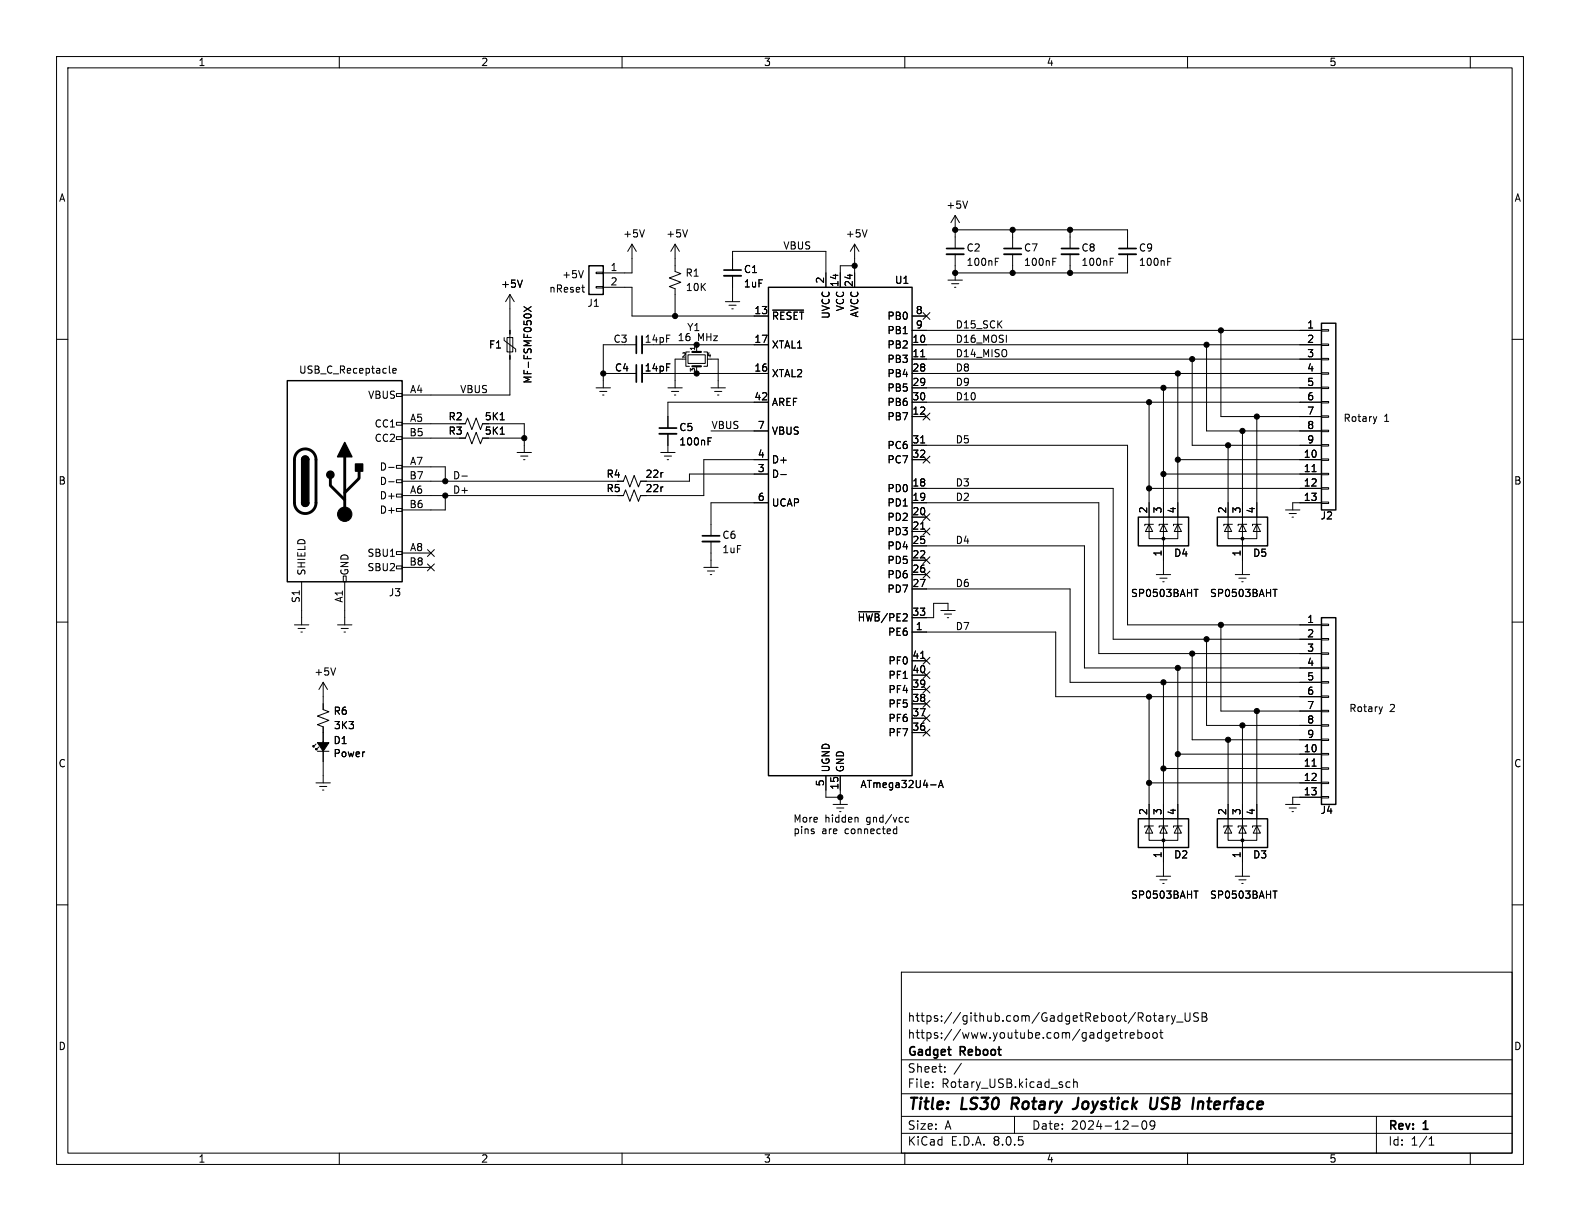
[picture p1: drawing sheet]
<svg xmlns="http://www.w3.org/2000/svg" width="279mm" height="216mm" viewBox="0 0 279 216" stroke-linecap="round" stroke-linejoin="round" font-family="sans-serif">
<g fill="none" stroke="#000" stroke-width=".18">
<path d="M10 10h259.4v195.9h-259.4zM12 12h255.4v191.9h-255.4zM60 10v2M110 10v2M160 10v2M210 10v2M260 10v2M168.9 38.1v5.8M168.9 38.1l-.8 1.3M168.9 38.1l.8 1.3M171.1 35.6l-.4 1.2M10 60h2"/>
<path d="M89.2 59.7v.5l2 1.5v.5M89.7 59.7h1v2.5h-1zM90.2 52.1v17.8h-19.1M90.2 52.1l-.8 1.2M90.2 52.1l.7 1.2M92.4 49.5l-.5 1.3M92.7 54.2l1.2 .9M93.9 54.2l-1.2 .9M102.9 50.8h.5M103.1 51.6l.3 .1M103.2 47.8l-.5 1.3M105.4 50.7h1.3v.2h-1.3z"/>
<path d="M105.4 48.1h1.3v.3h-1.3zM106.7 50.8h5.1v5.1h24.1M111.8 43.2l-.8 1.3M111.8 43.2v5.1h-5.1M111.8 43.2l.7 1.3M114 40.6l-.5 1.3M119.4 43.2v4.8l1 .4-2 .7 2 .8-2 .8 1 .4v4.8M119.4 43.2l-.8 1.3M119.4 43.2l.7 1.3M121.6 40.6l-.4 1.3M128.3 53.3h2.5M128.9 54h1.3"/>
<path d="M129.4 54.6h.3M129.5 47.8v-3.3h16.5v6.3M129.5 48.8v4.5M136.6 54.8h5.5M151.1 47h-2.5v3.8M151.1 43.2v7.6M151.1 43.2l-.7 1.3M151.1 43.2l.8 1.3M153.3 40.6l-.4 1.3M161.3 55.9h2.5M161.3 58.4h72.4M163.2 55.3l1.2 1.2"/>
<path d="M164.4 55.3l-1.2 1.2M167.6 49.5h2.6M168.3 50.2h1.2M168.8 50.8h.2M168.9 40.6h30.5v3.3M168.9 45v4.5M176 46.3h.4M176 45.7h.6M179.1 40.6v3.3M179.1 45v3.3M186.2 46.3h.4M186.2 45.7h.6"/>
<path d="M189.2 40.6v3.3M189.2 45v3.3M196.3 46.3h.4M196.3 45.7h.6M199.4 45v3.3h-30.5M206.5 46.3h.4M206.5 45.7h.6M215.9 58.4v15.3h17.8M233.7 58.3h1.2v.2h-1.2zM267.4 60h2M69.5 65.6l.6-.2-.1-.2-.4-.1-.1 .2v.6h.5M70.1 77.2h1v.5h-1z"/>
<path d="M70.1 74.7h1v.5h-1zM70.1 69.6h1v.5h-1zM71.1 74.9h11.2l.4-1 .7 2 .8-2 .8 2 .3-1M71.1 77.5h11.2l.4-1 .7 2 .8-2 .8 2 .3-1M86.4 74.9h6.3v5.1M86.4 77.5h6.3M88.5 74.2h.7M88.5 76.8h.7M105.4 68.6h2.5M106 69.2h1.3M106.6 69.9h.2M106.7 66h5.8"/>
<path d="M112.5 61h-5.8v7.6M115.6 61h20.3M115.6 66h20.3M118.1 76.7v3.3M118.1 68.6h2.5M118.7 69.2h1.3M119.3 69.9h.2M120.6 63.5h-1.2v5.1M121.7 62.7h3v1.6h-3zM121.9 62.2h-.6v2.6h.6M123.2 61v1.2M123.2 64.8v1.2"/>
<path d="M124.5 62.2h.6v2.6h-.6M125.2 78h.4M125.2 77.4h.6M125.7 68.6h2.6M125.7 63.5h1.3v5.1M125.7 76.2h10.2M126.4 69.2h1.2M126.9 69.9h.2M135.9 71.1h-17.8v4.6M161.3 68.6h72.4M161.3 61h72.4M161.3 63.5h72.4"/>
<path d="M161.3 73.7h2.5M161.3 66h72.4M161.3 71.1h72.4M161.3 78.7h38.1v31.8h34.3M162.8 63.1h.7M162.8 78.3h.7M163.2 73.1l1.2 1.2M164.4 73.1l-1.2 1.2M203.2 71.1v21.6M205.7 68.6v33M208.3 66v26.7M210.8 63.5v15.2h22.9"/>
<path d="M213.4 61v15.2h20.3M217.2 78.7v14M219.7 76.2v25.4M222.2 73.7v19M233.7 78.6h1.2v.3h-1.2zM233.7 76.1h1.2v.2h-1.2zM233.7 73.5h1.2v.3h-1.2zM233.7 71h1.2v.2h-1.2zM233.7 68.5h1.2v.2h-1.2zM233.7 65.9h1.2v.3h-1.2zM233.7 63.4h1.2v.2h-1.2zM233.7 60.8h1.2v.3h-1.2z"/>
<path d="M243.5 73.7l-.3 .8M68.7 82.6h1M68.7 85.2h1M70.1 97.5h1v.5h-1zM70.1 89.9h1v.5h-1zM70.1 87.4h1v.5h-1zM70.1 84.8h1v.5h-1zM70.1 82.3h1v.5h-1zM71.1 82.6h7.6v2.5M71.1 97.8h5.1M75.6 99.7l1.2 1.2M75.6 97.2l1.2 1.2"/>
<path d="M76.8 99.7l-1.2 1.2M76.8 97.2l-1.2 1.2M78.7 87.6v2.6h-7.6M81.7 84.2h1M91.4 80h2.6M92.1 80.6h1.2M92.6 81.3h.2M116.8 80h2.6M117.1 86.1h.1M117.1 83.6h.1M117.5 80.6h1.2M118 81.3h.2"/>
<path d="M125.7 95.8v4.5M135.9 81.3h-11.4v6.3h-11.2l-.4 1-.8-2-.7 2-.8-2-.4 1h-39.1M135.9 83.8h-14v1.3h-8.6l-.4 1-.8-2-.7 2-.8-2-.4 1h-39.1M135.9 88.9h-10.2v5.8M138.1 83.9h.9M161.3 81.3h2.5M161.3 86.4h35.5v26.6h36.9M161.3 88.9h33v26.7h39.4M161.3 91.4h2.5M161.3 94h2.5M161.3 99.1h2.5M161.3 96.5h30.5v21.6h41.9"/>
<path d="M162.8 93.6h.7M163.2 80.7l1.2 1.2M163.2 98.5l1.2 1.2M163.2 93.4l1.2 1.2M163.2 90.8l1.2 1.2M164.4 80.7l-1.2 1.2M164.4 98.5l-1.2 1.2M164.4 93.4l-1.2 1.2M164.4 90.8l-1.2 1.2M203.2 92.7v2.6h5.1v-2.6M203.2 92.7l.6 1.3h-1.2zM203.2 86.4h30.5"/>
<path d="M204 92.7h-1.6v.3M205.7 92.7l.7 1.3h-1.3zM205.7 83.8h28M206.5 92.7h-1.5v.3M208.3 92.7l.6 1.3h-1.3zM208.3 81.3h25.4M209 92.7h-1.5v.3M217.2 92.7v2.6h5v-2.6M217.2 92.7l.6 1.3h-1.3zM217.9 92.7h-1.5v.3M219.7 92.7l.6 1.3h-1.2zM220.5 92.7h-1.6v.3"/>
<path d="M222.2 92.7l.7 1.3h-1.3zM223 92.7h-1.5v.3M227.3 90.2h2.6M228 90.8h1.2M228.5 91.4h.2M232 83.4h.7M233.7 88.8h1.2v.2h-1.2zM233.7 86.2h1.2v.3h-1.2zM233.7 83.7h1.2v.2h-1.2zM233.7 81.2h1.2v.2h-1.2zM233.7 88.9h-5.1v1.3M10 110h2"/>
<path d="M52.1 110.5h2.5M52.7 111.1h1.3M53.2 111.8h.3M53.3 102.9v7.6M59.3 118.1l-.4 1.3M59.7 110.5h2.5M60.3 111.1h1.3M60.7 101.9h.5v1h-.5zM60.8 111.8h.3M61 102.9v7.6M70.1 100.1h1v.5h-1zM71.1 100.3h5.1"/>
<path d="M124.5 100.3h2.5M125.1 101h1.3M125.6 101.6h.3M151.8 108.2h3.8M161.3 111.8h25.4v11.4h47M161.3 101.6h2.5M161.3 104.1h27.9v16.6h44.5M161.3 119.4h2.5M161.3 116.8h2.5M162.8 116.4h.7M163.2 101l1.2 1.2M163.2 116.2l1.2 1.2"/>
<path d="M163.2 118.8l1.2 1.2M164.4 101l-1.2 1.2M164.4 116.2l-1.2 1.2M164.4 118.8l-1.2 1.2M166.4 108h2.5M167 108.6h1.3M167.5 109.2h.3M167.6 108v-1.3h-2.5v2.5h-3.8M204.5 101.6h2.5M205.1 102.2h1.3M205.6 102.9h.3M208.3 118.1v28"/>
<path d="M210.8 115.6v15.2h22.9M211.1 104.2h.8M213.4 113v15.3h20.3M215.9 110.5v15.2h17.8M218.4 101.6h2.6M219.1 102.2h1.2M219.6 102.9h.2M225.1 104.2h.7M233.7 118h1.2v.2h-1.2zM233.7 115.4h1.2v.3h-1.2zM233.7 112.9h1.2v.3h-1.2zM233.7 110.4h1.2v.2h-1.2z"/>
<path d="M267.4 110h2M55.9 131.6l-.5 .5v-.3v.3h.2M55.9 138.4h2.5M56.1 132.8h2.1M56.4 132.1l-.5 .5v-.3v.3h.2M56.5 139.1h1.3M57 139.7h.3M57.1 120.7v4.8l1.1 .4-2.1 .7 2.1 .8-2.1 .7 1 .4v9.9M57.1 120.7l-.7 1.2M57.1 120.7l.8 1.2M146 137.2v3.8h2.6M148.6 137.2v5"/>
<path d="M161.3 129.5h2.5M161.3 127h2.5M161.3 124.5h2.5M161.3 121.9h2.5M163.2 128.9l1.2 1.2M163.2 123.9l1.2 1.2M163.2 126.4l1.2 1.2M163.2 121.3l1.2 1.2M164.4 128.9l-1.2 1.2M164.4 123.9l-1.2 1.2M164.4 126.4l-1.2 1.2M164.4 121.3l-1.2 1.2"/>
<path d="M164.6 138.8h.9M166 139.3l.4-1.3 .4 1.3M166.1 138.9h.6M203.2 123.2v22.9M203.2 138.4h30.5M205.7 120.7v34.2M205.7 135.9h28M208.3 133.4h25.4M217.2 130.8v15.3M219.7 128.3v26.6M222.2 125.7v20.4M232 135.5h.7"/>
<path d="M233.7 138.3h1.2v.3h-1.2zM233.7 135.8h1.2v.2h-1.2zM233.7 133.2h1.2v.3h-1.2zM233.7 130.7h1.2v.2h-1.2zM233.7 128.1h1.2v.3h-1.2zM233.7 125.6h1.2v.3h-1.2zM233.7 123.1h1.2v.2h-1.2zM233.7 120.5h1.2v.3h-1.2zM244.5 125l-.3 .8M10 160h2M147.3 142.2h2.6M148 142.9h1.2"/>
<path d="M148.5 143.5h.2M151.6 144.5l.1 .2v.7M158.1 147.4h.5M158.1 146.6h.5M158.6 146.1v1.3M160.7 144.6l-.4-.1-.2 .3 .1 .5h.5M203.2 146.1v2.5h5.1v-2.5M203.2 146.1l.6 1.2h-1.2zM204 146.1h-1.6v.2M204.5 154.9h2.5M205.1 155.6h1.3M205.6 156.2h.3"/>
<path d="M205.7 146.1l.7 1.2h-1.3zM206.5 146.1h-1.5v.2M208.3 146.1l.6 1.2h-1.3zM209 146.1h-1.5v.2M211.1 157.6h.8M217.2 146.1v2.5h5v-2.5M217.2 146.1l.6 1.2h-1.3zM217.9 146.1h-1.5v.2M218.4 154.9h2.6M219.1 155.6h1.2M219.6 156.2h.2M219.7 146.1l.6 1.2h-1.2z"/>
<path d="M220.5 146.1h-1.6v.2M222.2 146.1l.7 1.2h-1.3zM223 146.1h-1.5v.2M225.1 157.6h.7M227.3 142.2h2.6M228 142.9h1.2M228.5 143.5h.2M233.7 140.8h1.2v.3h-1.2zM233.7 141h-5.1v1.2M267.4 160h2M159.4 171.9h108v32h-108zM203.9 179.6h.6"/>
<path d="M204.1 179.1v1.3l.4 .2M205 179.7h.6v.9M205.6 179.9l-.5 .1a.29 .29 0 0 0-.2 .3 .29 .29 0 0 0 .2 .3l.5-.1M206.4 179.6v1M206.8 179.6l-.3 .1-.1 .2M207.1 179.6l.4 1M207.9 179.6l-.4 1M209.6 179.1v1.2l.3 .3 .4-.1 .1-.2v-1.2M211.9 179.2l-.5-.1-.3 .1v.5l.7 .2 .1 .4-.3 .3-.5-.1M212.6 179.1h.5l.2 .1 .1 .3-.3 .3a.4 .4 0 0 1 .3 .4 .4 .4 0 0 1-.3 .4h-.5zM212.6 179.8h.5M159.4 197.4h108"/>
<path d="M159.4 193.4h108M159.4 187.4h108M164.9 192.1v.2M164.9 191.4v.1M167.1 189.4v.2M167.1 188.7v.1M170 188l-1.3 1.9M179.4 197.4v3M188.5 192l.3 .3 .4-.1M189.2 191.4l-.4-.1-.3 .3M189.9 191.4l.2-.1 .3 .1 .1 .9M189.9 190.8v1.5"/>
<path d="M197.3 182.6l.2 .3-.7 .2M197.4 183.5l-.1 .1M197.9 182.6h.6M198.1 182.1v1.3l.4 .2M199 182.6v1M199.4 182.6l-.3 .1-.1 .2M199.9 183.1l.7-.2-.1-.2-.4-.1-.2 .2v.7h.6M200.1 199.1h1.2M201.2 182.7l.4-.1 .3 .3v.4l-.1 .2h-.6M201.2 182.1v1.5M202.1 198.3a.81 .81 0 0 0 .3 1.4l.2-.2 .2-.4-.2-.8M202.6 182.7l.2-.1 .4 .1 .1 .6-.2 .2-.3 .1-.2-.2z"/>
<path d="M203.4 198.3v.5l.1 .2 .4 .1 .3-.3M203.9 182.7l.2-.1 .5 .1v.6l-.1 .2-.4 .1-.2-.2zM203.9 198.2l.2 .1a.99 .99 0 0 1-.3 1.4h-.3M205.1 182.6h.5M205.3 182.1v1.3l.3 .2M207.5 180.6l-.1 .3-.3 .2M208.1 180.7h1.1M243.4 197.4v6.5M60 203.9v2M110 203.9v2M159.4 200.4h108M160 203.9v2"/>
<path d="M210 203.9v2M252.7 202.5h.9M252.7 201.4l.4-.4v1.5M260 203.9v2"/>
</g>
<path d="M179.1 194.1l-.3 2M190.7 194.1l-.2 1.4a.74 .74 0 0 1-.8 .6M204.7 194.1l-.2 1.6a.66 .66 0 0 1-.8 .4M212.7 194.9v1.2" fill="none" stroke="#000" stroke-width=".4"/>
<path d="M113.5 59.4v3.1M128 48.8h3.1M167.4 45h3M177.5 45h3.1M187.7 45h3.1M197.9 45h3M113.5 64.5v3.1M116.6 76.7h3M124.2 95.8h3.1" fill="none" stroke="#000" stroke-width=".33"/>
<path d="M112.5 59.4v3.1M128 47.8h3.1M167.4 43.9h3M177.5 43.9h3.1M187.7 43.9h3.1M197.9 43.9h3M112.5 64.5v3.1M116.6 75.7h3M124.2 94.7h3.1" fill="none" stroke="#000" stroke-width=".3"/>
<path d="M104.1 47h2.6v5.1h-2.6zM135.9 50.8h25.4v86.4h-25.4zM233.7 57.2h2.5v33h-2.5zM50.8 67.3h20.3v35.6h-20.3zM53.3 88.9a.63 .63 0 0 0 .7 .6 .63 .63 0 0 0 .6-.6M53.3 81.3a.63 .63 0 0 1 .7-.7 .63 .63 0 0 1 .6 .7M201.3 91.4h8.9v5.1h-8.9zM215.3 91.4h8.9v5.1h-8.9zM233.7 109.2h2.5v33h-2.5zM201.3 144.8h8.9v5.1h-8.9zM215.3 144.8h8.9v5.1h-8.9z" fill="none" stroke="#000" stroke-width=".25"/>
<g fill="#000" stroke="#000" stroke-width=".18">
<path d="M56.1 131.3h2.1l-1.1 1.5z"/>
<circle cx="119.4" cy="55.9" r=".46"/>
<circle cx="151.1" cy="47" r=".46"/>
<circle cx="168.9" cy="40.6" r=".46"/>
<circle cx="168.9" cy="48.3" r=".46"/>
<circle cx="179.1" cy="40.6" r=".46"/>
<circle cx="179.1" cy="48.3" r=".46"/>
<circle cx="189.2" cy="48.3" r=".46"/>
<circle cx="189.2" cy="40.6" r=".46"/>
<circle cx="215.9" cy="58.4" r=".46"/>
<circle cx="92.7" cy="77.5" r=".46"/>
<circle cx="106.7" cy="66" r=".46"/>
<circle cx="123.2" cy="66" r=".46"/>
<circle cx="123.2" cy="61" r=".46"/>
<circle cx="203.2" cy="71.1" r=".46"/>
<circle cx="205.7" cy="68.6" r=".46"/>
<circle cx="208.3" cy="66" r=".46"/>
<circle cx="210.8" cy="63.5" r=".46"/>
<circle cx="213.4" cy="61" r=".46"/>
<circle cx="217.2" cy="78.7" r=".46"/>
<circle cx="219.7" cy="76.2" r=".46"/>
<circle cx="222.2" cy="73.7" r=".46"/>
<circle cx="61" cy="90.9" r="1.27"/>
<circle cx="78.7" cy="85.1" r=".46"/>
<circle cx="78.7" cy="87.6" r=".46"/>
<circle cx="203.2" cy="86.4" r=".46"/>
<circle cx="205.7" cy="83.8" r=".46"/>
<circle cx="205.7" cy="95.2" r=".25"/>
<circle cx="208.3" cy="81.3" r=".46"/>
<circle cx="219.7" cy="95.2" r=".25"/>
<circle cx="208.3" cy="118.1" r=".46"/>
<circle cx="210.8" cy="115.6" r=".46"/>
<circle cx="213.4" cy="113" r=".46"/>
<circle cx="215.9" cy="110.5" r=".46"/>
<circle cx="203.2" cy="138.4" r=".46"/>
<circle cx="203.2" cy="123.2" r=".46"/>
<circle cx="205.7" cy="120.7" r=".46"/>
<circle cx="205.7" cy="135.9" r=".46"/>
<circle cx="208.3" cy="133.4" r=".46"/>
<circle cx="217.2" cy="130.8" r=".46"/>
<circle cx="219.7" cy="128.3" r=".46"/>
<circle cx="222.2" cy="125.7" r=".46"/>
<circle cx="148.6" cy="141" r=".46"/>
<circle cx="205.7" cy="148.6" r=".25"/>
<circle cx="219.7" cy="148.6" r=".25"/>
</g>
<path d="M52.6 79.9a1.9 1.9 0 0 1 2.1-.4 1.9 1.9 0 0 1 1.2 1.8v7.6a1.9 1.9 0 0 1-1.9 1.9 1.9 1.9 0 0 1-1.9-1.9v-7.8l.1-.6zM58.4 84.6v1.3l2.6 2.5M61 80.8v10.1M63.5 83.3v1.3l-2.5 2.5" fill="none" stroke="#000" stroke-width=".51"/>
<g fill="#000" stroke="#000" stroke-width=".25">
<path d="M53.3 88.9h1.3a.63 .63 0 0 1-.6 .6 .63 .63 0 0 1-.7-.6zM53.3 81.3h1.3v7.6h-1.3zM53.5 80.8a.64 .64 0 0 1 .7-.1 .64 .64 0 0 1 .4 .6h-1.3zM61 78.2l1.2 2.6h-2.5zM62.9 82h1.2v1.3h-1.2z"/>
<circle cx="58.4" cy="83.9" r=".63"/>
</g>
<path d="M122.4 62.2h1.6M122.4 64.8h1.6" fill="none" stroke="#000" stroke-width=".38"/>
<g font-size="2.8">
<text x="160.4" y="196.8">Title:</text>
<text x="170.1" y="196.8">LS30</text>
<text x="179.7" y="196.8">Rotary</text>
<text x="191.6" y="196.8">Joystick</text>
<text x="205.8" y="196.8">USB</text>
<text x="214.1" y="196.8">Interface</text>
</g>
<g font-size="2.1">
<text x="160.4" y="183.9">https://www.youtube.com/gadgetreboot</text>
<text x="160.4" y="180.9">https://github.com/GadgetReboot/Rotary_USB</text>
<text x="160.4" y="189.9">Sheet:</text>
<text x="160.4" y="187.1">Gadget</text>
<text x="169.9" y="187.1">Reboot</text>
<text x="160.4" y="192.6">File:</text>
<text x="166.5" y="192.6">Rotary_USB.kicad_sch</text>
<text x="160.4" y="202.8">KiCad</text>
<text x="160.4" y="200">Size:</text>
<text x="167.1" y="200">A</text>
<text x="168.1" y="202.8">E.D.A.</text>
<text x="175.7" y="202.8">8.0.5</text>
<text x="182.4" y="200">Date:</text>
<text x="189.4" y="200">2024-12-09</text>
<text x="245.4" y="200.2">Rev:</text>
<text x="245.4" y="202.8">Id:</text>
<text x="249.5" y="202.8">1/1</text>
<text x="251.8" y="200.2">1</text>
</g>
<g font-size="1.8">
<text x="35" y="11.9">1</text>
<text x="85" y="11.9">2</text>
<text x="135" y="11.9">3</text>
<text x="185" y="11.9">4</text>
<text x="235" y="11.9">5</text>
<text x="10.3" y="35.9">A</text>
<text x="267.7" y="35.9">A</text>
<text x="167.3" y="37.1">+5V</text>
<text x="110.1" y="42.2">+5V</text>
<text x="117.7" y="42.2">+5V</text>
<text x="138.4" y="44.2">VBUS</text>
<text x="149.5" y="42.2">+5V</text>
<text x="170.8" y="44.7">C2</text>
<text x="170.8" y="47.2">100nF</text>
<text x="181" y="44.7">C7</text>
<text x="181" y="47.2">100nF</text>
<text x="191.1" y="44.7">C8</text>
<text x="191.1" y="47.2">100nF</text>
<text x="201.3" y="44.7">C9</text>
<text x="201.3" y="47.2">100nF</text>
<text x="88.5" y="51.1">+5V</text>
<text x="97" y="51.8">nReset</text>
<text x="99.3" y="49.3">+5V</text>
<text x="107.9" y="48">1</text>
<text x="107.9" y="50.5">2</text>
<text x="121.1" y="49.1">R1</text>
<text x="121.2" y="51.7">10K</text>
<text x="131.5" y="48.5">C1</text>
<text x="131.5" y="51">1uF</text>
<text x="145.8" y="50.2" transform="rotate(-90 145.8 50.2)">2</text>
<text x="148.3" y="50.8" transform="rotate(-90 148.3 50.8)">14</text>
<text x="150.9" y="50.8" transform="rotate(-90 150.9 50.8)">24</text>
<text x="158.2" y="50.4">U1</text>
<text x="103.8" y="54.5">J1</text>
<text x="121.4" y="58.7">Y1</text>
<text x="133.3" y="55.6">13</text>
<text x="136.4" y="56.7">~{RESET}</text>
<text x="146.9" y="56.5" transform="rotate(-90 146.9 56.5)">UVCC</text>
<text x="149.5" y="55.1" transform="rotate(-90 149.5 55.1)">VCC</text>
<text x="152" y="56.2" transform="rotate(-90 152 56.2)">AVCC</text>
<text x="156.8" y="56.7">PB0</text>
<text x="156.8" y="59.3">PB1</text>
<text x="161.9" y="55.6">8</text>
<text x="161.9" y="58.2">9</text>
<text x="168.9" y="58.2">D15_SCK</text>
<text x="231.1" y="58.2">1</text>
<text x="86.4" y="61.8">F1</text>
<text x="108.4" y="60.8">C3</text>
<text x="108.6" y="65.9">C4</text>
<text x="113.9" y="60.8">14pF</text>
<text x="113.9" y="65.9">14pF</text>
<text x="119.7" y="60.5">16</text>
<text x="123.3" y="60.5">MHz</text>
<text x="133.3" y="65.8">16</text>
<text x="133.3" y="60.7">17</text>
<text x="136.4" y="61.8">XTAL1</text>
<text x="156.8" y="61.8">PB2</text>
<text x="156.8" y="64.4">PB3</text>
<text x="161.2" y="60.7">10</text>
<text x="161.2" y="63.2">11</text>
<text x="161.2" y="65.8">28</text>
<text x="168.9" y="65.8">D8</text>
<text x="168.9" y="60.7">D16_MOSI</text>
<text x="168.9" y="63.2">D14_MISO</text>
<text x="231.1" y="60.7">2</text>
<text x="231.1" y="63.2">3</text>
<text x="231.1" y="65.8">4</text>
<text x="52.8" y="66.3">USB_C_Receptacle</text>
<text x="65" y="70.7">VBUS</text>
<text x="72.4" y="69.6">A4</text>
<text x="81.3" y="69.6">VBUS</text>
<text x="94.2" y="67.9" transform="rotate(-90 94.2 67.9)">MF-FSMF050X</text>
<text x="133.3" y="70.9">42</text>
<text x="136.4" y="66.9">XTAL2</text>
<text x="136.4" y="72">AREF</text>
<text x="156.8" y="66.9">PB4</text>
<text x="156.8" y="69.4">PB5</text>
<text x="156.8" y="72">PB6</text>
<text x="161.2" y="68.3">29</text>
<text x="161.2" y="70.9">30</text>
<text x="168.9" y="68.3">D9</text>
<text x="168.9" y="70.9">D10</text>
<text x="231.1" y="68.3">5</text>
<text x="231.1" y="70.9">6</text>
<text x="66.2" y="75.8">CC1</text>
<text x="72.3" y="77.2">B5</text>
<text x="72.4" y="74.7">A5</text>
<text x="79.2" y="74.5">R2</text>
<text x="79.2" y="77.1">R3</text>
<text x="85.6" y="74.5">5K1</text>
<text x="85.6" y="77.1">5K1</text>
<text x="120" y="76.4">C5</text>
<text x="125.7" y="75.9">VBUS</text>
<text x="133.9" y="75.9">7</text>
<text x="136.4" y="77.1">VBUS</text>
<text x="156.8" y="74.5">PB7</text>
<text x="161.2" y="73.4">12</text>
<text x="231.1" y="73.4">7</text>
<text x="231.1" y="75.9">8</text>
<text x="237.5" y="74.7">Rotary</text>
<text x="244.7" y="74.7">1</text>
<text x="66.2" y="78.3">CC2</text>
<text x="67.1" y="83.4">D-</text>
<text x="72.4" y="82.3">A7</text>
<text x="120" y="79">100nF</text>
<text x="133.9" y="83.6">3</text>
<text x="133.9" y="81">4</text>
<text x="136.4" y="82.1">D+</text>
<text x="156.8" y="79.6">PC6</text>
<text x="156.8" y="82.1">PC7</text>
<text x="161.2" y="78.5">31</text>
<text x="161.2" y="81">32</text>
<text x="168.9" y="78.5">D5</text>
<text x="230.5" y="81">10</text>
<text x="230.5" y="83.6">11</text>
<text x="231.1" y="78.5">9</text>
<text x="10.3" y="85.9">B</text>
<text x="67.1" y="88.5">D+</text>
<text x="67.1" y="86">D-</text>
<text x="72.3" y="89.9">B6</text>
<text x="72.3" y="84.8">B7</text>
<text x="72.4" y="87.4">A6</text>
<text x="80" y="87.4">D+</text>
<text x="80" y="84.8">D-</text>
<text x="107.2" y="87.2">R5</text>
<text x="107.2" y="84.7">R4</text>
<text x="114.1" y="87.2">22r</text>
<text x="114.1" y="84.7">22r</text>
<text x="133.9" y="88.6">6</text>
<text x="136.4" y="84.7">D-</text>
<text x="136.4" y="89.8">UCAP</text>
<text x="156.8" y="87.2">PD0</text>
<text x="156.8" y="89.8">PD1</text>
<text x="161.2" y="86.1">18</text>
<text x="161.2" y="88.6">19</text>
<text x="168.9" y="88.6">D2</text>
<text x="168.9" y="86.1">D3</text>
<text x="230.5" y="86.1">12</text>
<text x="230.5" y="88.6">13</text>
<text x="267.7" y="85.9">B</text>
<text x="67.1" y="91">D+</text>
<text x="127.6" y="95.5">C6</text>
<text x="156.8" y="92.3">PD2</text>
<text x="156.8" y="94.8">PD3</text>
<text x="161.2" y="91.2">20</text>
<text x="161.2" y="93.7">21</text>
<text x="202.9" y="90.9" transform="rotate(-90 202.9 90.9)">2</text>
<text x="205.5" y="90.9" transform="rotate(-90 205.5 90.9)">3</text>
<text x="208" y="90.9" transform="rotate(-90 208 90.9)">4</text>
<text x="216.9" y="90.9" transform="rotate(-90 216.9 90.9)">2</text>
<text x="219.5" y="90.9" transform="rotate(-90 219.5 90.9)">3</text>
<text x="222" y="90.9" transform="rotate(-90 222 90.9)">4</text>
<text x="233.4" y="92">J2</text>
<text x="54.2" y="101.9" transform="rotate(-90 54.2 101.9)">SHIELD</text>
<text x="61.8" y="101.9" transform="rotate(-90 61.8 101.9)">GND</text>
<text x="64.9" y="98.7">SBU1</text>
<text x="64.9" y="101.2">SBU2</text>
<text x="72.3" y="100.1">B8</text>
<text x="72.4" y="97.5">A8</text>
<text x="127.6" y="98">1uF</text>
<text x="156.8" y="99.9">PD5</text>
<text x="156.8" y="97.4">PD4</text>
<text x="161.2" y="98.8">22</text>
<text x="161.2" y="96.3">25</text>
<text x="161.2" y="101.3">26</text>
<text x="168.9" y="96.3">D4</text>
<text x="205.5" y="98.5" transform="rotate(-90 205.5 98.5)">1</text>
<text x="207.5" y="98.7">D4</text>
<text x="219.5" y="98.5" transform="rotate(-90 219.5 98.5)">1</text>
<text x="221.5" y="98.7">D5</text>
<text x="53.1" y="106.7" transform="rotate(-90 53.1 106.7)">S1</text>
<text x="60.7" y="106.7" transform="rotate(-90 60.7 106.7)">A1</text>
<text x="68.7" y="105.6">J3</text>
<text x="156.8" y="102.5">PD6</text>
<text x="156.8" y="105">PD7</text>
<text x="161.2" y="103.9">27</text>
<text x="168.9" y="103.9">D6</text>
<text x="199.9" y="105.8">SP0503BAHT</text>
<text x="213.9" y="105.8">SP0503BAHT</text>
<text x="151.6" y="110.1">~{HWB}/PE2</text>
<text x="157" y="112.6">PE6</text>
<text x="161.2" y="109">33</text>
<text x="161.9" y="111.5">1</text>
<text x="168.9" y="111.5">D7</text>
<text x="231.1" y="110.2">1</text>
<text x="231.1" y="112.8">2</text>
<text x="55.5" y="119.7">+5V</text>
<text x="157" y="117.7">PF0</text>
<text x="161.2" y="119.1">40</text>
<text x="161.2" y="116.6">41</text>
<text x="231.1" y="115.3">3</text>
<text x="231.1" y="117.9">4</text>
<text x="157" y="125.3">PF5</text>
<text x="157" y="122.8">PF4</text>
<text x="157" y="120.2">PF1</text>
<text x="161.2" y="124.2">38</text>
<text x="161.2" y="121.7">39</text>
<text x="231.1" y="120.4">5</text>
<text x="231.1" y="122.9">6</text>
<text x="231.1" y="125.5">7</text>
<text x="238.5" y="126">Rotary</text>
<text x="245.7" y="126">2</text>
<text x="58.9" y="131.8">D1</text>
<text x="58.9" y="126.6">R6</text>
<text x="59" y="129.1">3K3</text>
<text x="157" y="130.4">PF7</text>
<text x="157" y="127.9">PF6</text>
<text x="161.2" y="129.3">36</text>
<text x="161.2" y="126.7">37</text>
<text x="231.1" y="128">8</text>
<text x="231.1" y="130.6">9</text>
<text x="10.3" y="135.9">C</text>
<text x="58.9" y="134.1">Power</text>
<text x="146.9" y="136.7" transform="rotate(-90 146.9 136.7)">UGND</text>
<text x="149.5" y="136.7" transform="rotate(-90 149.5 136.7)">GND</text>
<text x="230.5" y="133.1">10</text>
<text x="230.5" y="135.6">11</text>
<text x="267.7" y="135.9">C</text>
<text x="145.8" y="139.1" transform="rotate(-90 145.8 139.1)">5</text>
<text x="148.3" y="139.7" transform="rotate(-90 148.3 139.7)">15</text>
<text x="152.1" y="139.5">ATmega32U4-A</text>
<text x="230.5" y="138.2">12</text>
<text x="230.5" y="140.7">13</text>
<text x="140.2" y="145.5">More</text>
<text x="140.2" y="147.6">pins</text>
<text x="145.3" y="147.6">are</text>
<text x="145.9" y="145.5">hidden</text>
<text x="149.5" y="147.6">connected</text>
<text x="153.3" y="145.5">gnd/vcc</text>
<text x="202.9" y="144.2" transform="rotate(-90 202.9 144.2)">2</text>
<text x="205.5" y="144.2" transform="rotate(-90 205.5 144.2)">3</text>
<text x="208" y="144.2" transform="rotate(-90 208 144.2)">4</text>
<text x="216.9" y="144.2" transform="rotate(-90 216.9 144.2)">2</text>
<text x="219.5" y="144.2" transform="rotate(-90 219.5 144.2)">3</text>
<text x="222" y="144.2" transform="rotate(-90 222 144.2)">4</text>
<text x="233.4" y="144.1">J4</text>
<text x="205.5" y="151.8" transform="rotate(-90 205.5 151.8)">1</text>
<text x="207.5" y="152">D2</text>
<text x="219.5" y="151.8" transform="rotate(-90 219.5 151.8)">1</text>
<text x="221.5" y="152">D3</text>
<text x="199.9" y="159.1">SP0503BAHT</text>
<text x="213.9" y="159.1">SP0503BAHT</text>
<text x="10.3" y="185.9">D</text>
<text x="267.7" y="185.9">D</text>
<text x="35" y="205.8">1</text>
<text x="85" y="205.8">2</text>
<text x="135" y="205.8">3</text>
<text x="185" y="205.8">4</text>
<text x="235" y="205.8">5</text>
</g>
<g font-size="1.1">
<text x="120.5" y="63.2">2</text>
<text x="122.9" y="65.9" transform="rotate(-90 122.9 65.9)">3</text>
<text x="122.9" y="62.1" transform="rotate(-90 122.9 62.1)">1</text>
<text x="124.9" y="63.2">4</text>
</g>
</svg>
